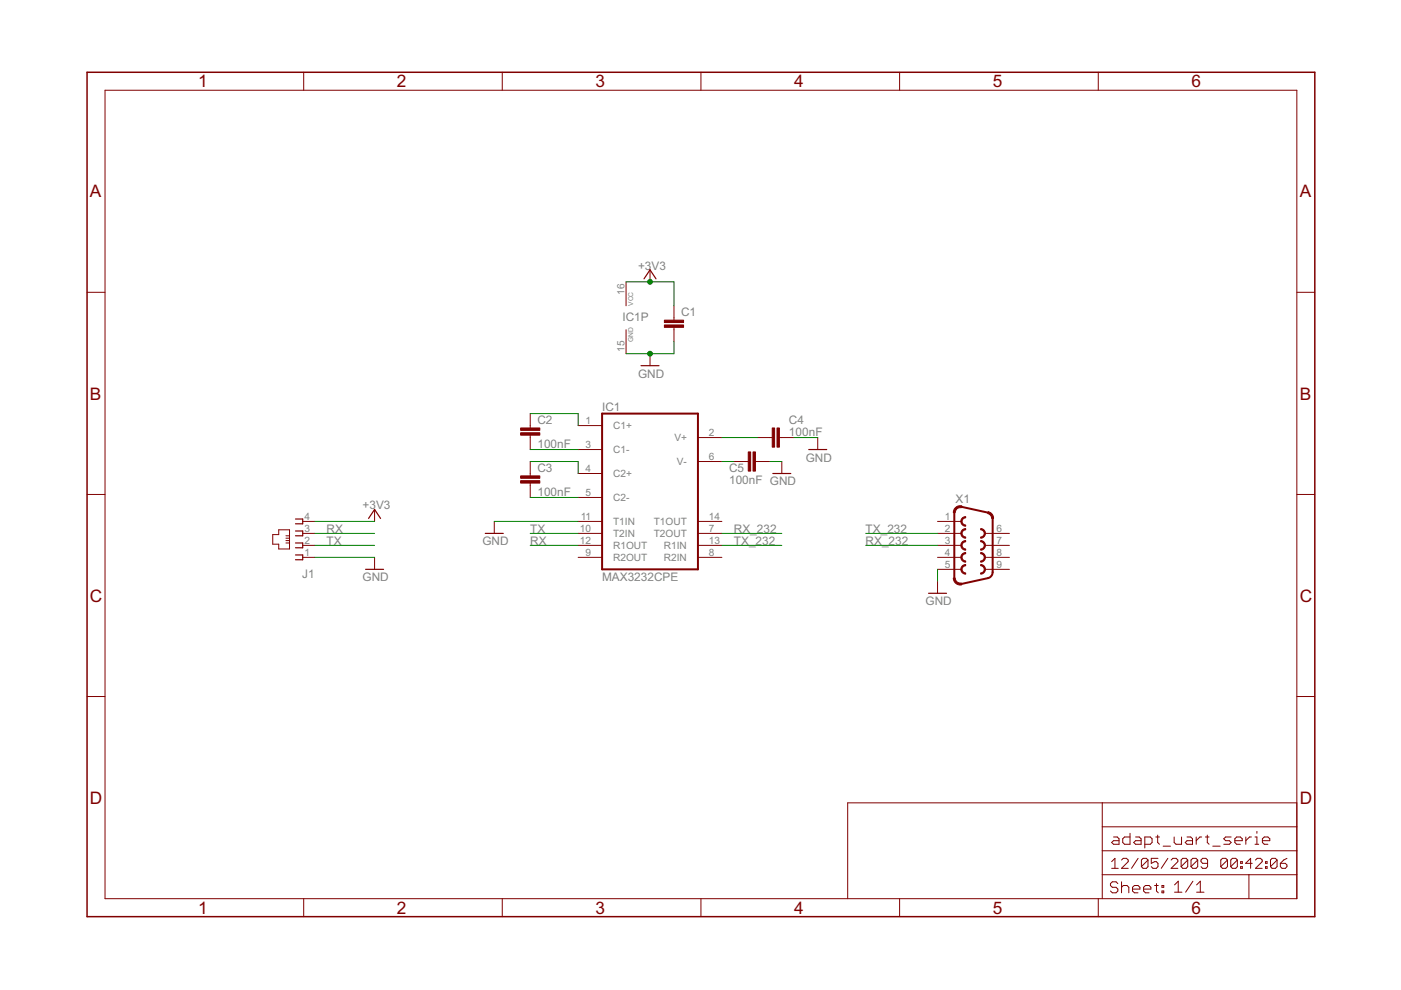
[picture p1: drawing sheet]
<svg xmlns="http://www.w3.org/2000/svg" width="297mm" height="210mm" viewBox="0 0 297 210" stroke-linecap="round" stroke-linejoin="round" font-family="sans-serif">
<g fill="#800000" stroke="#800000" stroke-width=".21">
<path d="M275 185.5v5z"/>
<path d="M275 180.4v5.1z"/>
<path d="M275 175.3v5.1z"/>
<path d="M275 170.2v5.1z"/>
<path d="M179.7 170.2v20.3z"/>
<path d="M179.7 170.2h54z"/>
<path d="M233.7 170.2h41.3z"/>
<path d="M264.8 185.5v5z"/>
<path d="M264.8 185.5h10.2z"/>
<path d="M233.7 185.5h31.1z"/>
<path d="M233.7 185.5v5z"/>
<path d="M233.7 180.4v5.1z"/>
<path d="M233.7 180.4h41.3z"/>
<path d="M233.7 175.3v5.1z"/>
<path d="M233.7 175.3h41.3z"/>
<path d="M233.7 170.2v5.1z"/>
<path d="M236.1 177.5h.8z"/>
<path d="M236.9 177.5l.4 .3z"/>
<path d="M237.3 177.8v1.2z"/>
<path d="M236.1 179h1.2z"/>
<path d="M235.7 178.6l.4 .4z"/>
<path d="M235.7 178.6l.4-.4z"/>
<path d="M236.1 178.2h1.2z"/>
<path d="M239.6 176.7v2.3z"/>
<path d="M238.4 179h1.2z"/>
<path d="M238 178.6l.4 .4z"/>
<path d="M238 177.8v.8z"/>
<path d="M238 177.8l.4-.3z"/>
<path d="M238.4 177.5h1.2z"/>
<path d="M240.8 177.5h.7z"/>
<path d="M241.5 177.5l.4 .3z"/>
<path d="M241.9 177.8v1.2z"/>
<path d="M240.8 179h1.1z"/>
<path d="M240.4 178.6l.4 .4z"/>
<path d="M240.4 178.6l.4-.4z"/>
<path d="M240.8 178.2h1.1z"/>
<path d="M242.7 177.5v2.3z"/>
<path d="M242.7 177.5h1.2z"/>
<path d="M243.9 177.5l.4 .3z"/>
<path d="M244.3 177.8v.8z"/>
<path d="M244.3 178.6l-.4 .4z"/>
<path d="M242.7 179h1.2z"/>
<path d="M245.4 177.1v1.5z"/>
<path d="M245.4 178.6l.4 .4z"/>
<path d="M245 177.5h.8z"/>
<path d="M246.6 179.4h1.6z"/>
<path d="M248.9 177.5v1.1z"/>
<path d="M248.9 178.6l.4 .4z"/>
<path d="M249.3 179h1.2z"/>
<path d="M250.5 177.5v1.5z"/>
<path d="M251.7 177.5h.8z"/>
<path d="M252.5 177.5l.3 .3z"/>
<path d="M252.8 177.8v1.2z"/>
<path d="M251.7 179h1.1z"/>
<path d="M251.3 178.6l.4 .4z"/>
<path d="M251.3 178.6l.4-.4z"/>
<path d="M251.7 178.2h1.1z"/>
<path d="M253.6 177.5v1.5z"/>
<path d="M253.6 178.2l.8-.7z"/>
<path d="M254.4 177.5h.4z"/>
<path d="M256 177.1v1.5z"/>
<path d="M256 178.6l.3 .4z"/>
<path d="M255.6 177.5h.7z"/>
<path d="M257.1 179.4h1.6z"/>
<path d="M259.5 179h1.1z"/>
<path d="M260.6 179l.4-.4z"/>
<path d="M260.6 178.2l.4 .4z"/>
<path d="M259.9 178.2h.7z"/>
<path d="M259.5 177.8l.4 .4z"/>
<path d="M259.5 177.8l.4-.3z"/>
<path d="M259.9 177.5h1.1z"/>
<path d="M262.2 179h.8z"/>
<path d="M261.8 178.6l.4 .4z"/>
<path d="M261.8 177.8v.8z"/>
<path d="M261.8 177.8l.4-.3z"/>
<path d="M262.2 177.5h.8z"/>
<path d="M263 177.5l.4 .3z"/>
<path d="M263.4 177.8v.4z"/>
<path d="M261.8 178.2h1.6z"/>
<path d="M264.1 177.5v1.5z"/>
<path d="M264.9 177.5l-.8 .7z"/>
<path d="M264.9 177.5h.4z"/>
<path d="M266.1 177.5h.4z"/>
<path d="M266.5 177.5v1.5z"/>
<path d="M266.1 179h.8z"/>
<path d="M266.5 176.3v.4z"/>
<path d="M268.1 179h.7z"/>
<path d="M267.7 178.6l.4 .4z"/>
<path d="M267.7 177.8v.8z"/>
<path d="M267.7 177.8l.4-.3z"/>
<path d="M268.1 177.5h.7z"/>
<path d="M268.8 177.5l.4 .3z"/>
<path d="M269.2 177.8v.4z"/>
<path d="M267.7 178.2h1.5z"/>
<path d="M235.7 182.7l.7-.7z"/>
<path d="M236.4 182v2.1z"/>
<path d="M235.7 184.1h1.4z"/>
<path d="M237.8 184.1h1.4z"/>
<path d="M237.8 184.1l1.4-1.4z"/>
<path d="M239.2 182.4v.3z"/>
<path d="M238.8 182l.4 .4z"/>
<path d="M238.1 182h.7z"/>
<path d="M238.1 182l-.3 .4z"/>
<path d="M241.3 182l-1.4 2.1z"/>
<path d="M242 182.4v1.3z"/>
<path d="M242 182.4l.4-.4z"/>
<path d="M242.4 182h.7z"/>
<path d="M243.1 182l.3 .4z"/>
<path d="M243.4 182.4v1.3z"/>
<path d="M243.4 183.7l-.3 .4z"/>
<path d="M242.4 184.1h.7z"/>
<path d="M242 183.7l.4 .4z"/>
<path d="M242 183.7l1.4-1.3z"/>
<path d="M244.1 182h1.4z"/>
<path d="M244.1 182v1z"/>
<path d="M244.1 183l.7-.3z"/>
<path d="M244.8 182.7h.4z"/>
<path d="M245.2 182.7l.3 .3z"/>
<path d="M245.5 183v.7z"/>
<path d="M245.5 183.7l-.3 .4z"/>
<path d="M244.5 184.1h.7z"/>
<path d="M244.1 183.7l.4 .4z"/>
<path d="M247.6 182l-1.4 2.1z"/>
<path d="M248.3 184.1h1.4z"/>
<path d="M248.3 184.1l1.4-1.4z"/>
<path d="M249.7 182.4v.3z"/>
<path d="M249.4 182l.3 .4z"/>
<path d="M248.7 182h.7z"/>
<path d="M248.7 182l-.4 .4z"/>
<path d="M250.4 182.4v1.3z"/>
<path d="M250.8 182l-.4 .4z"/>
<path d="M250.8 182h.7z"/>
<path d="M251.5 182l.3 .4z"/>
<path d="M251.8 182.4v1.3z"/>
<path d="M251.8 183.7l-.3 .4z"/>
<path d="M250.8 184.1h.7z"/>
<path d="M250.4 183.7l.4 .4z"/>
<path d="M250.4 183.7l1.4-1.3z"/>
<path d="M252.5 182.4v1.3z"/>
<path d="M252.5 182.4l.4-.4z"/>
<path d="M252.9 182h.7z"/>
<path d="M253.6 182l.3 .4z"/>
<path d="M253.9 182.4v1.3z"/>
<path d="M253.9 183.7l-.3 .4z"/>
<path d="M252.9 184.1h.7z"/>
<path d="M252.5 183.7l.4 .4z"/>
<path d="M252.5 183.7l1.4-1.3z"/>
<path d="M254.6 183.7l.4 .4z"/>
<path d="M255 184.1h.7z"/>
<path d="M255.7 184.1l.3-.4z"/>
<path d="M256 182.4v1.3z"/>
<path d="M255.7 182l.3 .4z"/>
<path d="M255 182h.7z"/>
<path d="M255 182l-.4 .4z"/>
<path d="M254.6 182.4v.3z"/>
<path d="M254.6 182.7l.4 .3z"/>
<path d="M255 183h1z"/>
<path d="M258.8 182.4v1.3z"/>
<path d="M258.8 182.4l.4-.4z"/>
<path d="M259.2 182h.7z"/>
<path d="M259.9 182l.3 .4z"/>
<path d="M260.2 182.4v1.3z"/>
<path d="M260.2 183.7l-.3 .4z"/>
<path d="M259.2 184.1h.7z"/>
<path d="M258.8 183.7l.4 .4z"/>
<path d="M258.8 183.7l1.4-1.3z"/>
<path d="M260.9 182.4v1.3z"/>
<path d="M261.3 182l-.4 .4z"/>
<path d="M261.3 182h.7z"/>
<path d="M262 182l.3 .4z"/>
<path d="M262.3 182.4v1.3z"/>
<path d="M262.3 183.7l-.3 .4z"/>
<path d="M261.3 184.1h.7z"/>
<path d="M260.9 183.7l.4 .4z"/>
<path d="M262.3 182.4l-1.4 1.3z"/>
<path d="M263 182.7h.4z"/>
<path d="M263.4 182.7v.3z"/>
<path d="M263 183h.4z"/>
<path d="M263 182.7v.3z"/>
<path d="M263 183.7h.4z"/>
<path d="M263.4 183.7v.4z"/>
<path d="M263 184.1h.4z"/>
<path d="M263 183.7v.4z"/>
<path d="M265.2 182v2.1z"/>
<path d="M265.2 182l-1.1 1z"/>
<path d="M264.1 183h1.4z"/>
<path d="M266.2 184.1h1.4z"/>
<path d="M266.2 184.1l1.4-1.4z"/>
<path d="M267.6 182.4v.3z"/>
<path d="M267.3 182l.3 .4z"/>
<path d="M266.6 182h.7z"/>
<path d="M266.6 182l-.4 .4z"/>
<path d="M268.3 182.7h.3z"/>
<path d="M268.6 182.7v.3z"/>
<path d="M268.3 183h.3z"/>
<path d="M268.3 182.7v.3z"/>
<path d="M268.3 183.7h.3z"/>
<path d="M268.6 183.7v.4z"/>
<path d="M268.3 184.1h.3z"/>
<path d="M268.3 183.7v.4z"/>
<path d="M269.4 182.4v1.3z"/>
<path d="M269.7 182l-.3 .4z"/>
<path d="M269.7 182h.7z"/>
<path d="M270.4 182l.4 .4z"/>
<path d="M270.8 182.4v1.3z"/>
<path d="M270.8 183.7l-.4 .4z"/>
<path d="M269.7 184.1h.7z"/>
<path d="M269.4 183.7l.3 .4z"/>
<path d="M269.4 183.7l1.4-1.3z"/>
<path d="M272.2 182.4l.7-.4z"/>
<path d="M272.2 182.4l-.7 .6z"/>
<path d="M271.5 183v.7z"/>
<path d="M271.5 183.7l.3 .4z"/>
<path d="M271.8 184.1h.7z"/>
<path d="M272.9 183.7l-.4 .4z"/>
<path d="M272.9 183.4v.3z"/>
<path d="M272.5 183l.4 .4z"/>
<path d="M271.5 183h1z"/>
<path d="M249 187.6l.8-.8z"/>
<path d="M249.8 186.8v2.4z"/>
<path d="M249 189.2h1.6z"/>
<path d="M252.9 186.8l-1.5 2.4z"/>
<path d="M253.7 187.6l.8-.8z"/>
<path d="M254.5 186.8v2.4z"/>
<path d="M253.7 189.2h1.6z"/>
<path d="M236.6 187l.4 .3z"/>
<path d="M235.8 187h.8z"/>
<path d="M235.4 187.3l.4-.3z"/>
<path d="M235.4 187.3v.4z"/>
<path d="M235.4 187.7l.4 .4z"/>
<path d="M235.8 188.1h.8z"/>
<path d="M236.6 188.1l.4 .4z"/>
<path d="M237 188.5v.4z"/>
<path d="M236.6 189.3l.4-.4z"/>
<path d="M235.8 189.3h.8z"/>
<path d="M235.4 188.9l.4 .4z"/>
<path d="M237.8 187v2.3z"/>
<path d="M238.2 187.7l-.4 .4z"/>
<path d="M238.2 187.7h.8z"/>
<path d="M239 187.7l.3 .4z"/>
<path d="M239.3 188.1v1.2z"/>
<path d="M240.5 189.3h.8z"/>
<path d="M240.1 188.9l.4 .4z"/>
<path d="M240.1 188.1v.8z"/>
<path d="M240.1 188.1l.4-.4z"/>
<path d="M240.5 187.7h.8z"/>
<path d="M241.3 187.7l.4 .4z"/>
<path d="M241.7 188.1v.4z"/>
<path d="M240.1 188.5h1.6z"/>
<path d="M242.8 189.3h.8z"/>
<path d="M242.5 188.9l.3 .4z"/>
<path d="M242.5 188.1v.8z"/>
<path d="M242.8 187.7l-.3 .4z"/>
<path d="M242.8 187.7h.8z"/>
<path d="M243.6 187.7l.4 .4z"/>
<path d="M244 188.1v.4z"/>
<path d="M242.5 188.5h1.5z"/>
<path d="M245.2 187.3v1.6z"/>
<path d="M245.2 188.9l.4 .4z"/>
<path d="M244.8 187.7h.8z"/>
<path d="M246.4 187.7h.3z"/>
<path d="M246.7 187.7v.4z"/>
<path d="M246.4 188.1h.3z"/>
<path d="M246.4 187.7v.4z"/>
<path d="M246.4 188.9h.3z"/>
<path d="M246.7 188.9v.4z"/>
<path d="M246.4 189.3h.3z"/>
<path d="M246.4 188.9v.4z"/>
<path d="M22.3 19.1v171.4z"/>
<path d="M18.5 62h3.8z"/>
<path d="M18.5 104.8h3.8z"/>
<path d="M18.5 147.7h3.8z"/>
<path d="M22.3 190.5h252.7z"/>
<path d="M64.4 190.5v3.9z"/>
<path d="M106.5 190.5v3.9z"/>
<path d="M148.6 190.5v3.9z"/>
<path d="M190.7 190.5v3.9z"/>
<path d="M232.9 190.5v3.9z"/>
<path d="M275 19.1v171.4z"/>
<path d="M275 62h3.8z"/>
<path d="M275 104.8h3.8z"/>
<path d="M275 147.7h3.8z"/>
<path d="M22.3 19.1h252.7z"/>
<path d="M64.4 15.3v3.8z"/>
<path d="M106.5 15.3v3.8z"/>
<path d="M148.6 15.3v3.8z"/>
<path d="M190.7 15.3v3.8z"/>
<path d="M232.9 15.3v3.8z"/>
<path d="M122.6 90.2h5.1z"/>
<path d="M122.6 95.3h5.1z"/>
<path d="M122.6 100.4h5.1z"/>
<path d="M122.6 105.5h5.1z"/>
<path d="M122.6 110.6h5.1z"/>
<path d="M122.6 113.1h5.1z"/>
<path d="M122.6 115.6h5.1z"/>
<path d="M122.6 118.2h5.1z"/>
<path d="M148 92.8h5.1z"/>
<path d="M148 97.9h5.1z"/>
<path d="M148 110.6h5.1z"/>
<path d="M148 113.1h5.1z"/>
<path d="M148 115.6h5.1z"/>
<path d="M148 118.2h5.1z"/>
<path d="M132.7 59.8v5z"/>
<path d="M132.7 69.9v5.1z"/>
<path d="M142.9 64.8v2.6z"/>
<path d="M142.9 69.9v2.6z"/>
<path d="M142.9 67.4v.5z"/>
<path d="M142.9 69.4v.5z"/>
<path d="M112.4 87.7v2.5z"/>
<path d="M112.4 92.8v2.5z"/>
<path d="M112.4 90.2v.5z"/>
<path d="M112.4 92.3v.5z"/>
<path d="M112.4 97.9v2.5z"/>
<path d="M112.4 102.9v2.6z"/>
<path d="M112.4 100.4v.5z"/>
<path d="M112.4 102.4v.5z"/>
<path d="M165.8 97.9v2.5z"/>
<path d="M173.4 92.8v2.5z"/>
<path d="M137.8 75v2.5z"/>
<path d="M137.8 57.2v2.6z"/>
<path d="M64.2 118.2h2.5z"/>
<path d="M64.2 115.6h2.5z"/>
<path d="M64.2 113.1h2.5z"/>
<path d="M64.2 110.6h2.5z"/>
<path d="M59.1 112.3h2.3z"/>
<path d="M59.1 112.3v1z"/>
<path d="M57.8 113.3h1.3z"/>
<path d="M57.8 113.3v2.1z"/>
<path d="M57.8 115.4h1.3z"/>
<path d="M59.1 115.4v1z"/>
<path d="M59.1 116.4h2.3z"/>
<path d="M61.4 115.1v1.3z"/>
<path d="M61.4 114.6v.5z"/>
<path d="M61.4 114.1v.5z"/>
<path d="M61.4 113.6v.5z"/>
<path d="M61.4 112.3v1.3z"/>
<path d="M60.6 115.1h.8z"/>
<path d="M60.6 114.6h.8z"/>
<path d="M60.6 114.1h.8z"/>
<path d="M60.6 113.6h.8z"/>
<path d="M198.8 110.6h5.1z"/>
<path d="M208.9 113.1h5.1z"/>
<path d="M198.8 113.1h5.1z"/>
<path d="M208.9 115.6h5.1z"/>
<path d="M198.8 115.6h5.1z"/>
<path d="M208.9 118.2h5.1z"/>
<path d="M198.8 118.2h5.1z"/>
<path d="M208.9 120.7h5.1z"/>
<path d="M198.8 120.7h5.1z"/>
<path d="M198.8 123.3v2.5z"/>
<path d="M79.4 118.2v2.5z"/>
<path d="M79.4 108v2.6z"/>
<path d="M160.7 92.8h2.5z"/>
<path d="M165.8 92.8h2.5z"/>
<path d="M163.2 92.8h.5z"/>
<path d="M165.2 92.8h.6z"/>
<path d="M155.6 97.9h2.5z"/>
<path d="M160.7 97.9h2.5z"/>
<path d="M158.1 97.9h.5z"/>
<path d="M160.2 97.9h.5z"/>
<path d="M104.8 110.6v2.5z"/>
<path d="M204.1 112.3l.6-.2v.2a.76 .76 0 0 0-.7 .8 .76 .76 0 0 0 .7 .8v.2a1.02 1.02 0 0 1-.9-.7 1.02 1.02 0 0 1 .3-1.1z" fill-rule="evenodd"/>
<path d="M207.9 112.1a1.02 1.02 0 0 1 1 1 1.02 1.02 0 0 1-1 1v-.2a.76 .76 0 0 0 .8-.8 .76 .76 0 0 0-.8-.8z" fill-rule="evenodd"/>
<path d="M204.1 109.8l.6-.3v.3a.76 .76 0 0 0-.7 .8 .76 .76 0 0 0 .7 .7v.3a1.02 1.02 0 0 1-.9-.7 1.02 1.02 0 0 1 .3-1.1z" fill-rule="evenodd"/>
<path d="M207.9 117.2a1.02 1.02 0 0 1 1 1 1.02 1.02 0 0 1-1 1v-.3a.76 .76 0 0 0 .8-.7 .76 .76 0 0 0-.8-.8z" fill-rule="evenodd"/>
<path d="M204.1 114.9l.6-.3v.3a.76 .76 0 0 0-.7 .7 .76 .76 0 0 0 .7 .8v.2a1.02 1.02 0 0 1-.9-.6 1.02 1.02 0 0 1 .3-1.1z" fill-rule="evenodd"/>
<path d="M207.9 114.6a1.02 1.02 0 0 1 1 1 1.02 1.02 0 0 1-1 1v-.2a.76 .76 0 0 0 .8-.8 .76 .76 0 0 0-.8-.7z" fill-rule="evenodd"/>
<path d="M204.1 117.4l.6-.2v.2a.76 .76 0 0 0-.7 .8 .76 .76 0 0 0 .7 .7v.3a1.02 1.02 0 0 1-.9-.7 1.02 1.02 0 0 1 .3-1.1z" fill-rule="evenodd"/>
<path d="M207.9 119.7a1.02 1.02 0 0 1 1 1 1.02 1.02 0 0 1-1 1v-.2a.76 .76 0 0 0 .8-.8 .76 .76 0 0 0-.8-.7z" fill-rule="evenodd"/>
<path d="M204.1 119.9l.6-.2v.3a.76 .76 0 0 0-.7 .7 .76 .76 0 0 0 .7 .8v.2a1.02 1.02 0 0 1-.9-.6 1.02 1.02 0 0 1 .3-1.2z" fill-rule="evenodd"/>
<path d="M202.5 107.7l.6-.4h.8l-.1 .4h-.5l-.5 .2-.3 .8h-.4z" fill-rule="evenodd"/>
<path d="M209.5 108.5l.5 .2 .4 .4 .3 .8h-.5a1.04 1.04 0 0 0-.8-1z" fill-rule="evenodd"/>
<path d="M202.1 122.6h.4l.3 .7 .5 .3h.5l.1 .4a1.46 1.46 0 0 1-1.8-1.4z" fill-rule="evenodd"/>
</g>
<g fill="#800000" stroke="#800000" stroke-width=".32">
<path d="M18.5 15.3v179.1z"/>
<path d="M18.5 194.4h260.3z"/>
<path d="M278.8 15.3v179.1z"/>
<path d="M18.5 15.3h260.3z"/>
</g>
<g fill="#800000" stroke="#800000" stroke-width=".42">
<path d="M127.7 87.7h20.3z"/>
<path d="M148 87.7v33z"/>
<path d="M127.7 120.7h20.3z"/>
<path d="M127.7 87.7v33z"/>
<path d="M203.9 107.5l5.6 1.2z"/>
<path d="M210.5 109.9v11.4z"/>
<path d="M202.3 108.7v13.9z"/>
<path d="M203.9 123.8l5.6-1.2z"/>
</g>
<g fill="#800000" stroke="#800000" stroke-width=".21">
<path d="M140.9 68.9h4v.5h-4z"/>
<path d="M140.9 67.9h4v.5h-4z"/>
<path d="M110.4 91.8h4v.5h-4z"/>
<path d="M110.4 90.7h4v.5h-4z"/>
<path d="M110.4 101.9h4v.5h-4z"/>
<path d="M110.4 100.9h4v.5h-4z"/>
<path d="M164.7 90.7h.5v4.1h-.5z"/>
<path d="M163.7 90.7h.5v4.1h-.5z"/>
<path d="M159.7 95.8h.5v4.1h-.5z"/>
<path d="M158.6 95.8h.6v4.1h-.6z"/>
</g>
<g fill="#800000" stroke="#800000" stroke-width=".25">
<path d="M163.9 100.4h3.8z"/>
<path d="M171.5 95.3h3.8z"/>
<path d="M135.9 77.5h3.8z"/>
<path d="M137.8 57.2l1.3 1.9z"/>
<path d="M137.8 57.2l-1.3 1.9z"/>
<path d="M62.7 118.7h1.5z"/>
<path d="M64.2 117.7v1z"/>
<path d="M62.7 117.7h1.5z"/>
<path d="M62.7 116.1h1.5z"/>
<path d="M64.2 115.1v1z"/>
<path d="M62.7 115.1h1.5z"/>
<path d="M62.7 113.6h1.5z"/>
<path d="M64.2 112.6v1z"/>
<path d="M62.7 112.6h1.5z"/>
<path d="M62.7 111.1h1.5z"/>
<path d="M64.2 110v1.1z"/>
<path d="M62.7 110h1.5z"/>
<path d="M196.9 125.8h3.8z"/>
<path d="M77.5 120.7h3.8z"/>
<path d="M79.4 108l1.3 1.9z"/>
<path d="M79.4 108l-1.3 1.9z"/>
<path d="M102.9 113.1h3.8z"/>
</g>
<path d="M210.5 121.3l-.3 .8-.7 .5" fill="none" stroke="#800000" stroke-width=".42"/>
<g fill="#008000" stroke="#008000" stroke-width=".21">
<path d="M153.1 97.9h2.5z"/>
<path d="M153.1 92.8h7.6z"/>
<path d="M163.2 97.9h2.6z"/>
<path d="M142.9 72.5v2.5z"/>
<path d="M137.8 75h5.1z"/>
<path d="M132.7 75h5.1z"/>
<path d="M198.8 120.7v2.6z"/>
<path d="M66.7 118.2h12.7z"/>
<path d="M168.3 92.8h5.1z"/>
<path d="M104.8 110.6h17.8z"/>
<path d="M132.7 59.8h5.1z"/>
<path d="M137.8 59.8h5.1z"/>
<path d="M142.9 59.8v5z"/>
<path d="M66.7 110.6h12.7z"/>
<path d="M122.6 97.9v2.5z"/>
<path d="M112.4 97.9h10.2z"/>
<path d="M112.4 105.5h10.2z"/>
<path d="M112.4 95.3h10.2z"/>
<path d="M122.6 87.7v2.5z"/>
<path d="M112.4 87.7h10.2z"/>
<path d="M112.4 113.1h10.2z"/>
<path d="M66.7 115.6h12.7z"/>
<path d="M112.4 115.6h10.2z"/>
<path d="M66.7 113.1h12.7z"/>
<path d="M183.5 115.6h15.3z"/>
<path d="M153.1 113.1h12.7z"/>
<path d="M153.1 115.6h12.7z"/>
<path d="M183.5 113.1h15.3z"/>
<circle cx="137.8" cy="75" r=".51"/>
<circle cx="137.8" cy="59.8" r=".51"/>
</g>
<g font-size="4.1" fill="#800000">
<text x="42" y="18.5">1</text>
<text x="84.1" y="18.5">2</text>
<text x="126.3" y="18.5">3</text>
<text x="168.4" y="18.5">4</text>
<text x="210.5" y="18.5">5</text>
<text x="252.6" y="18.5">6</text>
<text x="19.1" y="41.9">A</text>
<text x="275.6" y="41.9">A</text>
<text x="19.1" y="84.7">B</text>
<text x="275.6" y="84.7">B</text>
<text x="19.1" y="127.6">C</text>
<text x="275.6" y="127.6">C</text>
<text x="19.1" y="170.4">D</text>
<text x="275.6" y="170.4">D</text>
<text x="42" y="193.8">1</text>
<text x="84.1" y="193.8">2</text>
<text x="126.3" y="193.8">3</text>
<text x="168.4" y="193.8">4</text>
<text x="210.5" y="193.8">5</text>
<text x="252.6" y="193.8">6</text>
</g>
<g font-size="2.8" fill="#808080">
<text x="135.3" y="57.2">+3</text>
<text x="138.1" y="57.2">V3</text>
<text x="132" y="68.1">IC1P</text>
<text x="144.4" y="67">C1</text>
<text x="135.3" y="80.1">GND</text>
<text x="113.9" y="89.9">C2</text>
<text x="127.7" y="87.1">IC1</text>
<text x="167.3" y="89.9">C4</text>
<text x="113.9" y="94.9">100nF</text>
<text x="167.3" y="92.4">100nF</text>
<text x="113.9" y="100">C3</text>
<text x="154.6" y="100">C5</text>
<text x="170.8" y="97.9">GND</text>
<text x="113.9" y="105.1">100nF</text>
<text x="154.6" y="102.6">100nF GND</text>
<text x="202.6" y="106.7">X1</text>
<text x="69.2" y="113.1">RX</text>
<text x="76.9" y="108">+3V3</text>
<text x="112.4" y="113.1">TX</text>
<text x="155.6" y="113.1">RX_232</text>
<text x="183.5" y="113.1">TX_232</text>
<text x="69.2" y="115.6">TX</text>
<text x="102.3" y="115.6">GND</text>
<text x="112.4" y="115.6">RX</text>
<text x="155.6" y="115.6">TX_232</text>
<text x="183.5" y="115.6">RX_232</text>
<text x="64.1" y="122.5">J1</text>
<text x="76.9" y="123.2">GND</text>
<text x="127.7" y="123.2">MAX3232CPE</text>
<text x="196.2" y="128.3">GND</text>
</g>
<g font-size="2.4" fill="#808080">
<text x="132.4" y="62.5" transform="rotate(-90 132.4 62.5)">16</text>
<text x="132.4" y="74.6" transform="rotate(-90 132.4 74.6)">15</text>
<text x="124.1" y="89.9">1</text>
<text x="124.1" y="95">3</text>
<text x="130" y="91">C1+</text>
<text x="143" y="93.5">V+</text>
<text x="150.3" y="92.4">2</text>
<text x="124.1" y="100">4</text>
<text x="130" y="96.1">C1-</text>
<text x="130" y="101.2">C2+</text>
<text x="143.5" y="98.6">V-</text>
<text x="150.3" y="97.5">6</text>
<text x="124.1" y="105.1">5</text>
<text x="130" y="106.2">C2-</text>
<text x="64.5" y="112.7">3</text>
<text x="64.5" y="110.2">4</text>
<text x="123" y="112.7">10</text>
<text x="123.1" y="110.2">11</text>
<text x="130" y="111.3">T1IN</text>
<text x="130" y="113.9">T2IN</text>
<text x="138.6" y="111.3">T1OUT</text>
<text x="138.6" y="113.9">T2OUT</text>
<text x="150.3" y="110.2">14</text>
<text x="150.3" y="112.7">7</text>
<text x="200.3" y="110.2">1</text>
<text x="200.3" y="112.7">2</text>
<text x="211.3" y="112.7">6</text>
<text x="64.5" y="117.8">1</text>
<text x="64.5" y="115.3">2</text>
<text x="123" y="115.3">12</text>
<text x="124.1" y="117.8">9</text>
<text x="130" y="116.4">R1OUT</text>
<text x="130" y="118.9">R2OUT</text>
<text x="140.8" y="116.4">R1IN</text>
<text x="140.8" y="118.9">R2IN</text>
<text x="150.3" y="115.3">13</text>
<text x="150.3" y="117.8">8</text>
<text x="200.3" y="115.3">3</text>
<text x="200.3" y="117.8">4</text>
<text x="211.3" y="115.3">7</text>
<text x="211.3" y="117.8">8</text>
<text x="200.3" y="120.4">5</text>
<text x="211.3" y="120.4">9</text>
</g>
<g font-size="1.6" fill="#808080">
<text x="134.3" y="64.8" transform="rotate(-90 134.3 64.8)">VCC</text>
<text x="134.3" y="72.5" transform="rotate(-90 134.3 72.5)">GND</text>
</g>
</svg>
